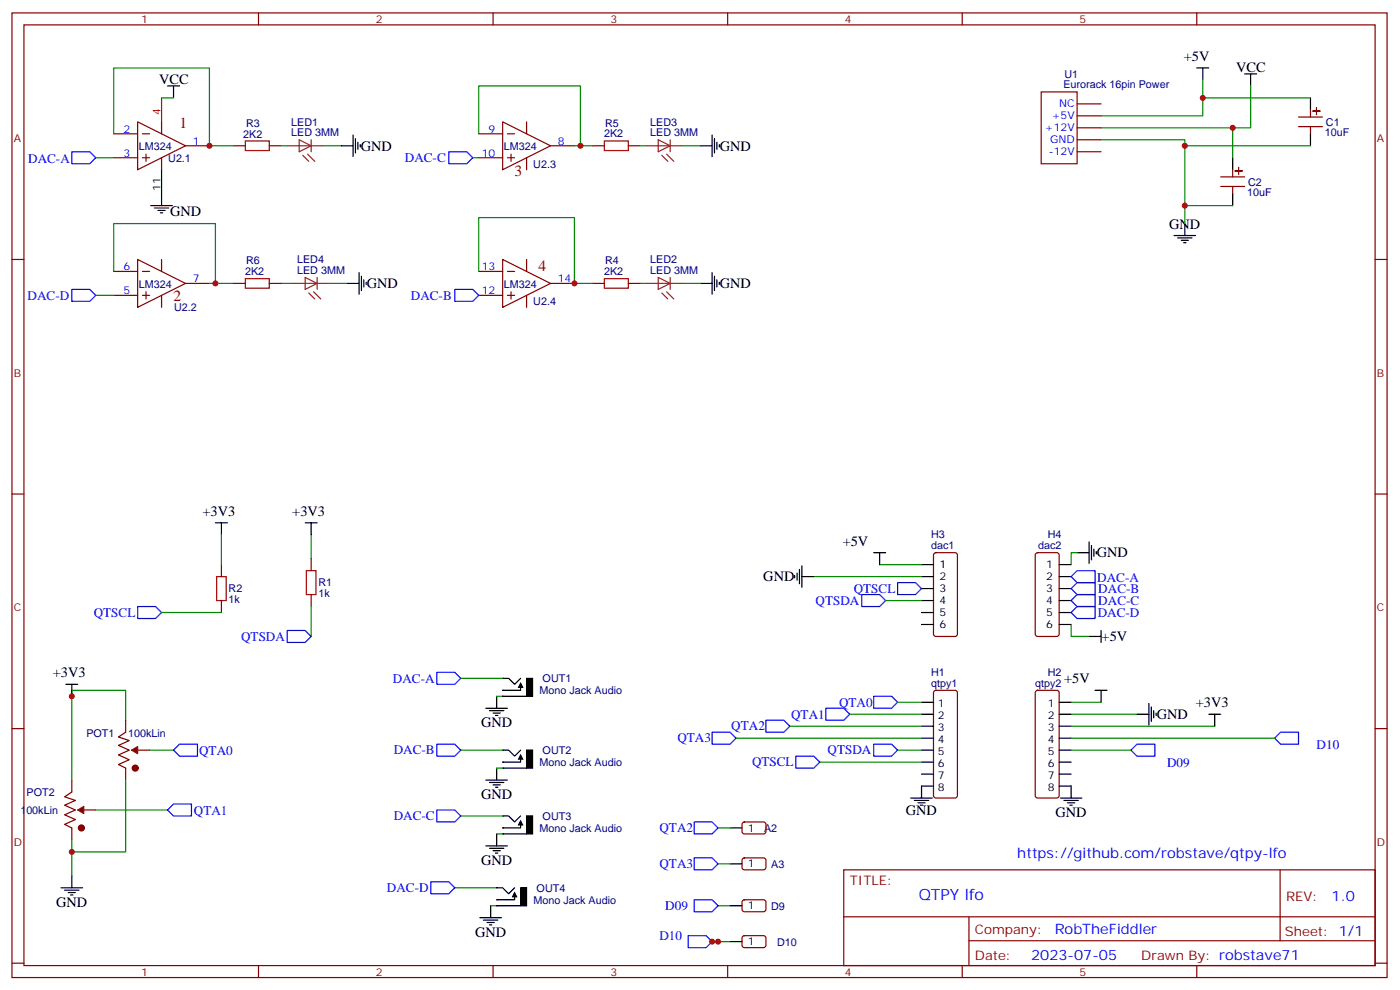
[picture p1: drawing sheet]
<svg xmlns="http://www.w3.org/2000/svg" width="413mm" height="292mm" viewBox="0 0 413 292" stroke-linecap="round" stroke-linejoin="round" font-family="sans-serif">
<g fill="none" stroke="#870000" stroke-width=".35">
<path d="M3.5 3.8h405.4v284.3h-405.4zM7.1 7.3h398.2v277.3h-398.2zM76.2 3.8v3.5M145.3 3.8v3.5M214.5 3.8v3.5M283.6 3.8v3.5M352.8 3.8v3.5M306.9 27.1h10.6v21.2h-10.6zM317.5 37.7h7.1M317.5 34.1h7.1M317.5 30.6h7.1M382.8 34.5h7"/>
<path d="M382.8 37.3h7M386.3 32.4v2.1M386.3 37.3v2.1M388.1 31.7v2.1M389.1 32.7h-2.1h2.1M317.5 41.2h7.1M317.5 44.7h7.1M359.8 52.1h7.1M359.8 55h7.1M363.4 50v2.1M363.4 55v2.1M365.1 49.3v2.1"/>
<path d="M366.2 50.4h-2.1h2.1M3.5 76.5h3.6M405.3 76.5h3.6M3.5 145.6h3.6M405.3 145.6h3.6M3.5 214.8h3.6M275.4 203.7l.5-.2h5.6l.5 .2 .2 .5v30.3l-.2 .5-.5 .2h-5.6l-.5-.2-.2-.5v-30.3zM305.4 203.7l.5-.2h5.6l.5 .2 .2 .5v30.3l-.2 .5-.5 .2h-5.6l-.5-.2-.2-.5v-30.3zM405.3 214.8h3.6M248.7 256.4h156.6v28.2h-156.6zM377.3 256.4v20.9M248.7 270.2h156.5"/>
<path d="M285.6 277.3h119.6M285.6 270.2v14.2M3.5 283.9h3.6M76.2 284.6v3.5M145.3 284.6v3.5M214.5 284.6v3.5M283.6 284.6v3.5M352.8 284.6v3.5M405.3 283.9h3.6"/>
</g>
<g fill="none" stroke="#000" stroke-width=".35">
<path d="M352.8 20h3.5M354.5 20v3.6M366.9 21.8h3.5M368.7 21.8v3.5M386.3 28.9v3.5M386.3 39.4v3.6M363.4 46.5v3.5M363.4 57.1v3.5M346.1 69.4h6.3M347.1 70.1h4.3M348.2 70.8h2.1M348.9 71.5h.7"/>
<path d="M349.2 65.9v3.5M143.2 208.8h6.4M144.3 209.5h4.2M145.3 210.2h2.2M146 210.9h.8M146.4 205.2v3.6M271.6 207h3.6M271.6 210.5h3.6M271.6 214.1h3.6M271.6 217.6h3.6M312.2 207h3.5M312.2 210.5h3.5"/>
<path d="M312.2 214.1h3.5M312.2 217.6h3.5M268.5 235.2h6.3M269.5 235.9h4.3M270.6 236.6h2.1M271.3 237.3h.7M271.6 221.1h3.6M271.6 224.6h3.6M271.6 228.2h3.6M275.2 231.7h-3.6v3.5M312.2 221.1h3.5M312.2 224.6h3.5"/>
<path d="M312.2 228.2h3.5M312.2 231.7h3.5v3.5M312.6 235.2h6.3M313.6 235.9h4.3M314.7 236.6h2.1M315.4 237.3h.7"/>
</g>
<path d="M209.9 215.8h5.3l1.8 1.8-1.8 1.8h-5.3zM225.8 212.3h5.3l1.7 1.8-1.7 1.7h-5.3zM243.4 208.8h5.3l1.8 1.7-1.8 1.8h-5.3zM257.5 205.2h5.3l1.8 1.8-1.8 1.8h-5.3zM257.5 219.4h5.3l1.8 1.7-1.8 1.8h-5.3zM335.1 219.4h5.3v3.5h-5.3l-1.7-1.8zM377.5 215.8h5.3v3.6h-5.3l-1.8-1.8zM234.6 222.9h5.3l1.8 1.7-1.8 1.8h-5.3z" fill="none" stroke="#00f" stroke-width=".35"/>
<g fill="none" stroke="#008700" stroke-width=".35">
<path d="M354.5 23.6v10.5h-29.9M354.5 28.9h31.8M363.4 37.7v8.8M368.7 25.3v12.4h-44.1M324.6 41.2h24.6v24.7M349.2 43h37.1M349.2 60.6h14.2M146.4 205.2h1.8M217 217.6h54.6M232.8 214.1h38.8M250.5 210.5h21.1M264.6 207h7"/>
<path d="M315.7 210.5h19.4M315.7 207h8.9M315.7 214.1h42.4M315.7 217.6h60M241.7 224.6h29.9M264.6 221.1h7M315.7 221.1h17.7"/>
</g>
<g fill="#870000">
<circle cx="148.2" cy="205.2" r=".18"/>
<circle cx="148.2" cy="203.5" r=".18"/>
<circle cx="148.2" cy="200" r=".18"/>
</g>
<path d="M155.2 200h1.8v5.2h-1.8z" fill="#000" stroke="#000" stroke-width=".35"/>
<path d="M148.2 200h1.7l1.8 1.7 1.8-1.7M148.2 205.2h7M153.5 201.7v1.8h-5.3" fill="none" stroke="#000" stroke-width=".35"/>
<path d="M153.5 201l.8 1.8h-1.7z" fill="#000"/>
<g fill="#870000">
<circle cx="148.2" cy="226.4" r=".18"/>
<circle cx="148.2" cy="224.6" r=".18"/>
<circle cx="148.2" cy="221.1" r=".18"/>
</g>
<path d="M155.2 221.1h1.8v5.3h-1.8z" fill="#000" stroke="#000" stroke-width=".35"/>
<path d="M148.2 221.1h1.7l1.8 1.8 1.8-1.8M148.2 226.4h7M153.5 222.9v1.7h-5.3" fill="none" stroke="#000" stroke-width=".35"/>
<path d="M153.5 222.2l.8 1.7h-1.7z" fill="#000"/>
<g fill="#870000">
<circle cx="148.2" cy="245.8" r=".18"/>
<circle cx="148.2" cy="244.1" r=".18"/>
<circle cx="148.2" cy="240.5" r=".18"/>
</g>
<path d="M155.2 240.5h1.8v5.3h-1.8z" fill="#000" stroke="#000" stroke-width=".35"/>
<g fill="none" stroke="#000" stroke-width=".35">
<path d="M143.2 229.9h6.4M144.3 230.6h4.2M145.3 231.4h2.2M146 232.1h.8M146.4 226.4v3.5M143.2 249.3h6.4M144.3 250h4.2M145.3 250.8h2.2M146 251.5h.8M146.4 245.8v3.5M148.2 240.5h1.7l1.8 1.8 1.8-1.8M148.2 245.8h7"/>
<path d="M153.5 242.3v1.8h-5.3M141.5 270.5h6.3M142.5 271.2h4.3M143.6 271.9h2.1M144.3 272.6h.7M144.6 267v3.5"/>
</g>
<path d="M153.5 241.6l.8 1.7h-1.7z" fill="#000"/>
<path d="M128.8 198.2h5.3l1.7 1.8-1.7 1.7h-5.3zM128.8 219.4h5.3l1.7 1.7-1.7 1.8h-5.3zM128.8 238.8h5.3l1.7 1.7-1.7 1.8h-5.3zM127 259.9h5.3l1.8 1.8-1.8 1.8h-5.3z" fill="none" stroke="#00f" stroke-width=".35"/>
<path d="M135.8 200h12.4M135.8 221.1h12.4M146.4 226.4h1.8M135.8 240.5h12.4M146.4 245.8h1.8M134.1 261.7h12.3M144.6 267h1.8" fill="none" stroke="#008700" stroke-width=".35"/>
<g fill="#870000">
<circle cx="146.4" cy="267" r=".18"/>
<circle cx="146.4" cy="265.2" r=".18"/>
<circle cx="146.4" cy="261.7" r=".18"/>
</g>
<path d="M153.5 261.7h1.7v5.3h-1.7z" fill="#000" stroke="#000" stroke-width=".35"/>
<path d="M21.2 258.2v3.5M18 261.7h6.3M19 262.4h4.3M20.1 263.1h2.1M20.8 263.8h.7M146.4 261.7h1.8l1.7 1.8 1.8-1.8M146.4 267h7.1M151.7 263.5v1.7h-5.3" fill="none" stroke="#000" stroke-width=".35"/>
<path d="M151.7 262.7l.9 1.8h-1.8z" fill="#000"/>
<path d="M37 212.3v-8.8h-15.8v26.4M28.2 238.8h21.2M37 229.9v21.2h-15.8M44.1 221.1h7.1M21.2 247.6v10.6" fill="none" stroke="#008700" stroke-width=".35"/>
<path d="M21.2 229.9v3.6M24.7 238.8h3.5M21.2 244.1v3.5" fill="none" stroke="#870000" stroke-width=".35"/>
<circle cx="24" cy="244.1" r=".88" fill="#600" stroke="#600" stroke-width=".35"/>
<path d="M21.2 233.5l-2.2 1.4 3.2 1-3.2 1.4 3.2 1.5-3.2 1.4 3.2 1.4-3.2 1.4 2.2 1.1" fill="none" stroke="#600" stroke-width=".35"/>
<path d="M22.9 238.8l1.8-1.1v2.1z" fill="#600" stroke="#603" stroke-width=".35"/>
<path d="M37 212.3v3.5M37 226.4v3.5M40.6 221.1h3.5" fill="none" stroke="#870000" stroke-width=".35"/>
<circle cx="39.9" cy="226.4" r=".88" fill="#600" stroke="#600" stroke-width=".35"/>
<path d="M37 215.8l-2.1 1.4 3.2 1.1-3.2 1.4 3.2 1.4-3.2 1.4 3.2 1.4-3.2 1.5 2.1 1" fill="none" stroke="#600" stroke-width=".35"/>
<path d="M38.8 221.1l1.8-1v2.1z" fill="#600" stroke="#603" stroke-width=".35"/>
<g fill="none" stroke="#00f" stroke-width=".35">
<path d="M21.2 44.7h5.3l1.7 1.8-1.7 1.8h-5.3zM132.3 44.7h5.3l1.7 1.8-1.7 1.8h-5.3zM21.2 85.3h5.3l1.7 1.8-1.7 1.7h-5.3zM134.1 85.3h5.2l1.8 1.8-1.8 1.7h-5.2zM40.6 178.8h5.3l1.7 1.8-1.7 1.7h-5.3zM254 175.3h5.3l1.8 1.7-1.8 1.8h-5.3zM264.6 171.7h5.3l1.7 1.8-1.7 1.8h-5.3zM315.7 173.5l1.8-1.8h5.3v3.6h-5.3zM317.5 168.2h5.3v3.5h-5.3l-1.8-1.7zM317.5 175.3h5.3v3.5h-5.3l-1.8-1.8zM317.5 178.8h5.3v3.5h-5.3l-1.8-1.7zM84.7 185.8h5.3l1.7 1.8-1.7 1.8h-5.3z"/>
<path d="M49.4 238.8l1.8-1.8h5.2v3.5h-5.2zM51.2 221.1l1.7-1.7h5.3v3.5h-5.3zM204.6 242.3h5.3l1.8 1.8-1.8 1.7h-5.3zM204.6 252.9h5.3l1.8 1.7-1.8 1.8h-5.3zM202.8 275.8h5.3l1.8 1.8-1.8 1.7h-5.3zM204.6 265.2h5.3l1.8 1.8-1.8 1.7h-5.3z"/>
</g>
<g fill="none" stroke="#870000" stroke-width=".35">
<path d="M33.5 39.4h7.1M40.6 35.9l14.1 7.1-14.1 7zM42 39.4h2.1M47.6 35.9v3.5M141.1 39.4h7.1M148.2 35.9l14.1 7.1-14.1 7zM149.6 39.4h2.1M155.2 35.9v3.5M33.5 46.5h7.1M42 46.5h2.1M43 45.4v2.2M47.6 46.5v3.5"/>
<path d="M54.7 43h7M68.8 43h3.5M79.4 43h3.5M141.1 46.5h7.1M149.6 46.5h2.1M150.6 45.4v2.2M155.2 46.5v3.5M162.3 43h7M174.6 43h3.6M185.2 43h3.5M40.6 76.5l14.1 7-14.1 7.1zM47.6 76.5v3.5"/>
<path d="M148.2 76.5l14.1 7-14.1 7.1zM155.2 76.5v3.5M33.5 80h7.1M33.5 87.1h7.1M42 80h2.1M42 87.1h2.1M43 86v2.1M47.6 87.1v3.5M54.7 83.5h7M68.8 83.5h3.5M79.4 83.5h3.5M141.1 80h7.1"/>
<path d="M141.1 87.1h7.1M149.6 80h2.1M149.6 87.1h2.1M150.6 86v2.1M155.2 87.1v3.5M162.3 83.5h7M174.6 83.5h3.6M185.2 83.5h3.5M65.3 166.4v3.6M65.3 177v3.6M91.7 164.7v3.5M91.7 175.3v3.5"/>
<path d="M275.4 163.1l.5-.2h5.6l.7 .4v23.6l-.4 .7h-5.9l-.7-.5v-23.5zM305.4 163.1l.5-.2h5.6l.7 .4v23.6l-.5 .7h-5.8l-.7-.5v-23.5zM219 242.5l.4-.2h5.9l.5 .7-.1 2.4-.6 .4-5.9-.1-.5-.6v-2.1zM219 253.1l.4-.2h5.9l.5 .7-.1 2.4-.6 .4-5.9-.1-.5-.6v-2.1zM219 276l.4-.2 5.9 .1 .5 .6-.1 2.4-.6 .4h-5.9l-.5-.7v-2.1zM219 265.4l.4-.2 5.9 .1 .5 .6-.1 2.4-.6 .4h-5.9l-.5-.7v-2.1z"/>
</g>
<g fill="none" stroke="#000" stroke-width=".35">
<path d="M49.4 25.3h3.5M51.2 25.3v3.6M104.1 39.8v6.3M209.9 39.8v6.3M47.6 50v10.6M100.5 43h3.6M104.8 40.9v4.2M105.5 41.9v2.1M106.2 42.6v.7M206.4 43h3.5M210.6 40.9v4.2M211.3 41.9v2.1"/>
<path d="M212 42.6v.7M44.4 60.6h6.4M45.5 61.3h4.2M46.6 62h2.1M47.3 62.7h.7M102.3 83.5h3.5M105.8 80.4v6.3M106.5 81.4v4.3M107.2 82.5v2.1M107.9 83.2v.7M206.4 83.5h3.5M209.9 80.4v6.3"/>
<path d="M210.6 81.4v4.3M211.3 82.5v2.1M212 83.2v.7M63.5 154.1h3.5M65.3 154.1v3.5M90 154.1h3.5M91.7 154.1v3.5M321 159.7v6.4M234.2 169.6v.7M234.9 168.9v2.1M235.7 167.9v4.2M236.4 170h3.5"/>
<path d="M236.4 166.8v6.3M257.5 162.9h3.6M259.3 162.9v3.5M271.6 166.4h3.6M271.6 170h3.6M271.6 173.5h3.6M271.6 177h3.6M312.2 166.4h3.5M312.2 170h3.5M312.2 173.5h3.5M312.2 177h3.5M317.5 162.9h3.5"/>
<path d="M321.7 160.8v4.2M322.4 161.9v2.1M323.1 162.6v.7M271.6 180.6h3.6M271.6 184.1h3.6M312.2 180.6h3.5M312.2 184.1h3.5M321 187.6h3.6M324.6 185.8v3.6M19.4 201.7h3.5M21.2 201.7v3.5M322.8 203.5h3.5"/>
<path d="M324.6 203.5v3.5M335.1 210.5h3.6M338.7 207.4v6.3M339.4 208.4v4.3M340.1 209.5v2.1M340.8 210.2v.7M356.3 210.5h3.5M358.1 210.5v3.6M215.2 244.1h3.5M215.2 254.6h3.5M215.2 277.6h3.5M215.2 267h3.5"/>
</g>
<g fill="none" stroke="#008700" stroke-width=".35">
<path d="M33.5 39.4v-19.4h28.2v23h7.1M47.6 28.9h3.6M141.1 39.4v-14.1h30v17.7M28.2 46.5h5.3M82.9 43h1.8M95.2 43h5.3M139.3 46.5h1.8M169.3 43h5.3M188.7 43h1.8M201.1 43h5.3M28.2 87.1h5.3M33.5 80v-14.1h30v17.6"/>
<path d="M61.7 83.5h7.1M82.9 83.5h3.5M97 83.5h5.3M141.1 80v-15.9h28.2v19.4h5.3M188.7 83.5h1.8M201.1 83.5h5.3M65.3 157.6v8.8M91.7 157.6v7.1M91.7 178.8v8.8M239.9 170h31.7M259.3 166.4h12.3M261.1 177h10.5"/>
<path d="M317.5 162.9h-1.8v3.5M47.6 180.6h17.7M315.7 184.1v3.5h5.3M211.7 244.1h3.5M211.7 254.6h3.5M209.9 277.6h5.3M211.7 267h3.5"/>
</g>
<path d="M72.3 41.6h7.1v2.8h-7.1zM178.2 41.6h7v2.8h-7zM72.3 82.1h7.1v2.8h-7.1zM178.2 82.1h7v2.8h-7zM63.9 170h2.8v7h-2.8zM90.3 168.2h2.8v7.1h-2.8z" fill="none" stroke="#a10000" stroke-width=".35"/>
<path d="M47.6 28.9v7" fill="none" stroke="#f00" stroke-width=".35"/>
<g fill="none" stroke="#8c2424" stroke-width=".35">
<path d="M84.7 43h10.5M88.2 41.2l3.5 1.8-3.5 1.7zM89.3 45.8l1.7 1.8M90.7 45.4l2.1 2.2M91.7 41.2v3.5M190.5 43h10.6M194 41.2l3.6 1.8-3.6 1.7zM195.1 45.8l1.7 1.8M196.5 45.4l2.1 2.2M197.6 41.2v3.5M86.4 83.5h10.6M90 81.8l3.5 1.7-3.5 1.8z"/>
<path d="M91 86.4l1.8 1.7M92.4 86l2.1 2.1M93.5 81.8v3.5M190.5 83.5h10.6M194 81.8l3.6 1.7-3.6 1.8zM195.1 86.4l1.7 1.7M196.5 86l2.1 2.1M197.6 81.8v3.5"/>
</g>
<g fill="#c00">
<circle cx="354.5" cy="28.9" r=".88"/>
<circle cx="349.3" cy="43" r=".88"/>
<circle cx="349.3" cy="60.6" r=".88"/>
<circle cx="363.4" cy="37.7" r=".88"/>
<circle cx="21.2" cy="251.1" r=".88"/>
<circle cx="171.1" cy="43" r=".88"/>
<circle cx="61.7" cy="43" r=".88"/>
<circle cx="63.5" cy="83.5" r=".88"/>
<circle cx="211.7" cy="277.6" r=".88"/>
<circle cx="209.9" cy="277.6" r=".88"/>
<circle cx="169.3" cy="83.5" r=".88"/>
<circle cx="21.2" cy="205.2" r=".88"/>
</g>
<g font-size="4.6" fill="#800">
<text x="52.9" y="37.7">1</text>
<text x="151.7" y="51.8">3</text>
<text x="158.7" y="80">4</text>
<text x="51.2" y="88.8">2</text>
</g>
<text font-size="4.6" fill="#00f" x="270.8" y="265.4">QTPY lfo</text>
<g font-size="4.2">
<text x="349" y="18">+5V</text>
<text x="364.4" y="21.1">VCC</text>
<text x="46.9" y="24.6">VCC</text>
<text x="106.4" y="44.4">GND</text>
<text x="212.2" y="44.4">GND</text>
<text x="50.1" y="63.8">GND</text>
<text x="344.6" y="67.4">GND</text>
<text x="108.1" y="84.9">GND</text>
<text x="212.2" y="84.9">GND</text>
<text x="59.7" y="152">+3V3</text>
<text x="86.1" y="152">+3V3</text>
<text x="248.4" y="160.8">+5V</text>
<text x="323.3" y="164.3">GND</text>
<text x="225" y="171.4">GND</text>
<text x="324.7" y="189">+5V</text>
<text x="15.6" y="199.7">+3V3</text>
<text x="313.7" y="201.4">+5V</text>
<text x="352.5" y="208.5">+3V3</text>
<text x="141.8" y="214.4">GND</text>
<text x="341" y="211.9">GND</text>
<text x="141.8" y="235.6">GND</text>
<text x="267" y="240.2">GND</text>
<text x="311.1" y="240.9">GND</text>
<text x="141.8" y="255">GND</text>
<text x="16.6" y="267.3">GND</text>
<text x="140.1" y="276.2">GND</text>
</g>
<g font-size="4.2" fill="#00f">
<text x="299.9" y="252.9">https://github.com/robstave/qtpy-lfo</text>
<text x="392.5" y="265.7">1.0</text>
<text x="310.9" y="275.2">RobTheFiddler</text>
<text x="304" y="283">2023-07-05</text>
</g>
<g font-size="3.9" fill="#00f">
<text x="119.3" y="47.9">DAC-C</text>
<text x="8.3" y="48">DAC-A</text>
<text x="8.1" y="88.5">DAC-D</text>
<text x="121.1" y="88.5">DAC-B</text>
<text x="323.4" y="171.5">DAC-A</text>
<text x="240.4" y="178.3">QTSDA</text>
<text x="251.7" y="174.7">QTSCL</text>
<text x="323.8" y="174.9">DAC-B</text>
<text x="323.8" y="178.4">DAC-C</text>
<text x="27.6" y="181.8">QTSCL</text>
<text x="323.6" y="181.9">DAC-D</text>
<text x="71.1" y="188.8">QTSDA</text>
<text x="115.8" y="201.2">DAC-A</text>
<text x="247.3" y="208.3">QTA0</text>
<text x="215.6" y="215.3">QTA2</text>
<text x="233.2" y="211.8">QTA1</text>
<text x="199.7" y="218.8">QTA3</text>
<text x="388.1" y="220.7">D10</text>
<text x="58.7" y="222.7">QTA0</text>
<text x="116.1" y="222.4">DAC-B</text>
<text x="221.7" y="225.9">QTSCL</text>
<text x="243.9" y="222.4">QTSDA</text>
<text x="344" y="226">D09</text>
<text x="57.2" y="240.3">QTA1</text>
<text x="116.1" y="241.8">DAC-C</text>
<text x="194.4" y="245.3">QTA2</text>
<text x="194.4" y="255.9">QTA3</text>
<text x="114.1" y="262.9">DAC-D</text>
<text x="196.1" y="268.3">D09</text>
<text x="194.4" y="277.1">D10</text>
</g>
<g font-size="3.9" fill="#800">
<text x="250.5" y="261">TITLE:</text>
<text x="379.1" y="265.7">REV:</text>
<text x="287.4" y="275.2">Company:</text>
<text x="378.7" y="275.8">Sheet: 1/1</text>
<text x="287.4" y="282.9">Date:</text>
<text x="336.4" y="282.9">Drawn By: robstave71</text>
</g>
<g font-size="3.2" fill="#800">
<text x="41.6" y="6.8">1</text>
<text x="110.8" y="6.8">2</text>
<text x="179.9" y="6.8">3</text>
<text x="249.1" y="6.8">4</text>
<text x="318.2" y="6.8">5</text>
<text x="4.1" y="41.9">A</text>
<text x="405.9" y="41.9">A</text>
<text x="4.1" y="111.1">B</text>
<text x="405.9" y="111.1">B</text>
<text x="4.1" y="180.2">C</text>
<text x="405.9" y="180.2">C</text>
<text x="4.1" y="249.3">D</text>
<text x="405.9" y="249.3">D</text>
<text x="41.6" y="287.6">1</text>
<text x="110.8" y="287.6">2</text>
<text x="179.9" y="287.6">3</text>
<text x="249.1" y="287.6">4</text>
<text x="318.2" y="287.6">5</text>
</g>
<g font-size="3.2" fill="#000080">
<text x="313.8" y="22.9">U1</text>
<text x="313.5" y="26">Eurorack 16pin Power</text>
<text x="71.7" y="40.7">2K2</text>
<text x="72.6" y="37.4">R3</text>
<text x="85.8" y="40.1">LED 3MM</text>
<text x="85.8" y="37.1">LED1</text>
<text x="178.1" y="40.5">2K2</text>
<text x="178.4" y="37.4">R5</text>
<text x="191.7" y="40.1">LED 3MM</text>
<text x="191.7" y="37.1">LED3</text>
<text x="390.5" y="40.2">10uF</text>
<text x="390.9" y="37.1">C1</text>
<text x="40.9" y="44.2">LM324</text>
<text x="49.6" y="47.7">U2.1</text>
<text x="148.5" y="44.2">LM324</text>
<text x="157.2" y="49.5">U2.3</text>
<text x="367.6" y="57.8">10uF</text>
<text x="367.9" y="54.7">C2</text>
<text x="72.6" y="77.9">R6</text>
<text x="87.6" y="77.6">LED4</text>
<text x="178.4" y="77.9">R4</text>
<text x="191.7" y="77.6">LED2</text>
<text x="72.2" y="81.1">2K2</text>
<text x="87.6" y="80.7">LED 3MM</text>
<text x="178.1" y="81.1">2K2</text>
<text x="191.7" y="80.7">LED 3MM</text>
<text x="40.9" y="84.7">LM324</text>
<text x="148.5" y="84.7">LM324</text>
<text x="51.4" y="91.8">U2.2</text>
<text x="157.2" y="90">U2.4</text>
<text x="274.5" y="161.9">dac1</text>
<text x="274.5" y="158.7">H3</text>
<text x="306" y="161.9">dac2</text>
<text x="308.8" y="158.7">H4</text>
<text x="93.8" y="172.9">R1</text>
<text x="67.4" y="177.8">1k</text>
<text x="67.4" y="174.6">R2</text>
<text x="93.8" y="176.1">1k</text>
<text x="159.9" y="201.1">OUT1</text>
<text x="274.5" y="202.4">qtpy1</text>
<text x="274.5" y="199.3">H1</text>
<text x="305.1" y="202.4">qtpy2</text>
<text x="308.8" y="199.3">H2</text>
<text x="159" y="204.6">Mono Jack Audio</text>
<text x="25.5" y="217.1">POT1</text>
<text x="37.7" y="217.1">100kLin</text>
<text x="159" y="225.8">Mono Jack Audio</text>
<text x="159.9" y="222.3">OUT2</text>
<text x="7.8" y="234.7">POT2</text>
<text x="6" y="240">100kLin</text>
<text x="159" y="245.2">Mono Jack Audio</text>
<text x="159.9" y="241.7">OUT3</text>
<text x="225.2" y="245.2">A2</text>
<text x="227.3" y="255.8">A3</text>
<text x="158.2" y="262.8">OUT4</text>
<text x="157.3" y="266.3">Mono Jack Audio</text>
<text x="227.3" y="268.1">D9</text>
<text x="229.1" y="278.7">D10</text>
</g>
<text font-size="3.2" fill="#f00" x="47.3" y="33.8" transform="rotate(-90 47.3 33.8)">4</text>
<g font-size="3.2" fill="#00f">
<text x="310" y="35.2">+5V</text>
<text x="312.2" y="31.7">NC</text>
<text x="36.4" y="39.1">2</text>
<text x="144" y="39.1">9</text>
<text x="308" y="38.7">+12V</text>
<text x="36.4" y="46.1">3</text>
<text x="56.8" y="42.6">1</text>
<text x="142" y="46.1">10</text>
<text x="164.4" y="42.6">8</text>
<text x="309.2" y="45.8">-12V</text>
<text x="309.5" y="42.3">GND</text>
<text x="36.4" y="79.7">6</text>
<text x="56.8" y="83.2">7</text>
<text x="142" y="79.7">13</text>
<text x="164.4" y="83.2">14</text>
<text x="36.4" y="86.7">5</text>
<text x="142" y="86.7">12</text>
</g>
<g font-size="3.2">
<text x="47.3" y="56.2" transform="rotate(-90 47.3 56.2)">11</text>
<text x="276.9" y="167.5">1</text>
<text x="308.4" y="167.5">1</text>
<text x="276.9" y="171">2</text>
<text x="308.4" y="171">2</text>
<text x="276.9" y="174.6">3</text>
<text x="276.9" y="178.1">4</text>
<text x="308.4" y="174.6">3</text>
<text x="308.4" y="178.1">4</text>
<text x="276.9" y="181.6">5</text>
<text x="276.9" y="185.1">6</text>
<text x="308.4" y="181.6">5</text>
<text x="308.4" y="185.1">6</text>
<text x="276.5" y="208.4">1</text>
<text x="308.9" y="208.4">1</text>
<text x="276.5" y="211.9">2</text>
<text x="276.5" y="215.5">3</text>
<text x="308.9" y="211.9">2</text>
<text x="308.9" y="215.5">3</text>
<text x="276.5" y="219">4</text>
<text x="308.9" y="219">4</text>
<text x="276.5" y="222.5">5</text>
<text x="276.5" y="226.1">6</text>
<text x="308.9" y="222.5">5</text>
<text x="308.9" y="226.1">6</text>
<text x="276.5" y="229.6">7</text>
<text x="276.5" y="233.1">8</text>
<text x="308.9" y="229.6">7</text>
<text x="308.9" y="233.1">8</text>
<text x="220.5" y="245.1">1</text>
<text x="220.5" y="255.7">1</text>
<text x="220.5" y="268">1</text>
<text x="220.5" y="278.6">1</text>
</g>
</svg>
